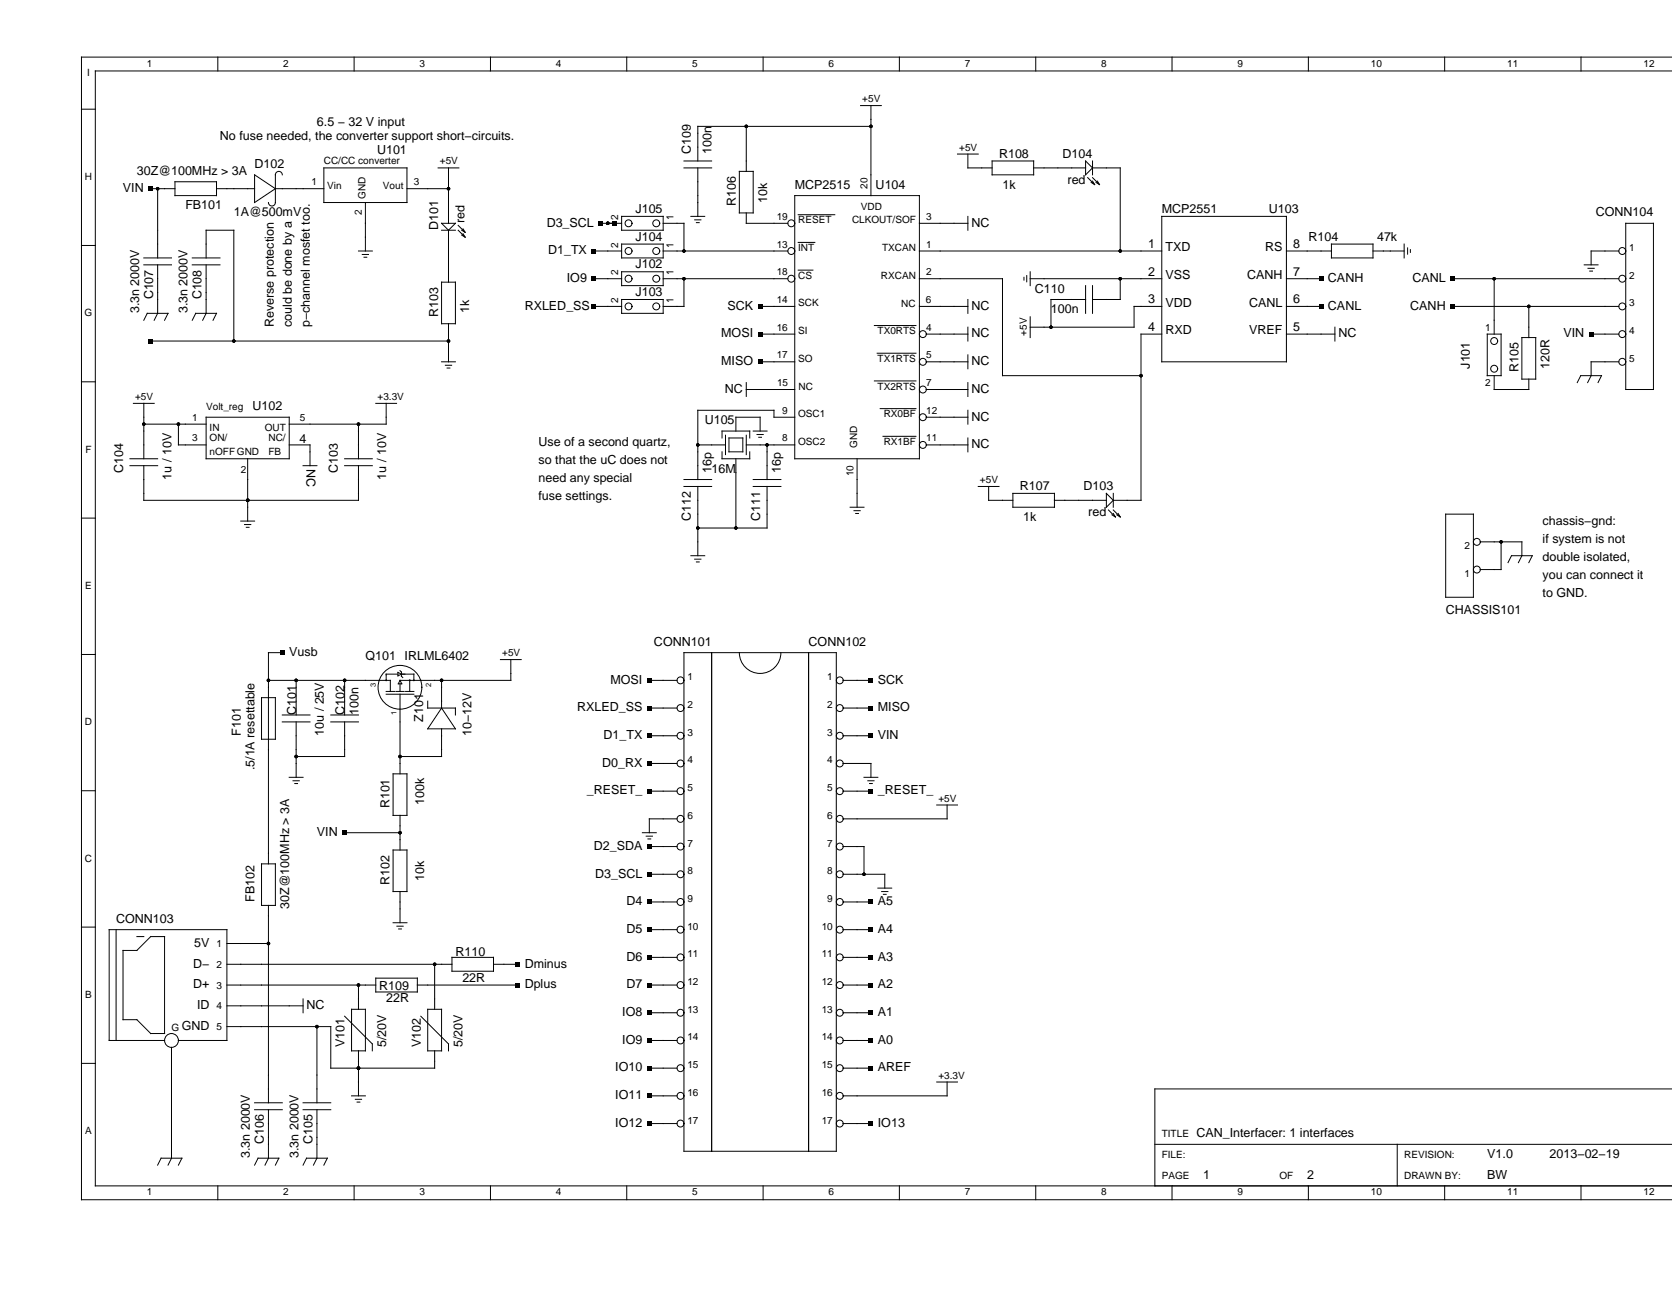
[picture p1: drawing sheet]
<svg xmlns="http://www.w3.org/2000/svg" width="279mm" height="216mm" viewBox="0 0 279 216" stroke-linecap="round" stroke-linejoin="round" font-family="sans-serif">
<g fill="none" stroke="#000" stroke-width=".17">
<path d="M13.6 18.2h2.3M36.4 9.5v2.4M59.2 9.5v2.4M82 9.5v2.4M104.7 9.5v2.4M127.5 9.5v2.4M143.8 17.6h3.5M145.5 17.6v15.1M150.3 9.5v2.4M173.1 9.5v2.4M195.9 9.5v2.4M218.6 9.5v2.4"/>
<path d="M241.4 9.5v2.4M264.2 9.5v2.4M279.4 9.5h-265.8v191h265.8M279.4 11.9h-263.5v186.3h263.5M25.2 31.5h4M26.3 31.5v11.6M29.2 30.4h7v2.3h-7zM36.2 31.5h6.3M42.5 29.2l3.5 2.3-3.5 2.3zM46 31.5h8.1M47.2 29.2a.58 .58 0 0 0-.6-.6 .58 .58 0 0 0-.6 .6v4.6a.58 .58 0 0 1-.6 .6 .58 .58 0 0 1-.5-.6M54.1 28.1h13.9v5.7h-13.9z"/>
<path d="M61.1 33.8v8.1M68 31.5h6.9M73.2 28.1h3.5M73.8 38.5h2.3M73.8 37.3h2.3l-1.2 1.2zM74.9 28.1v9.2M74.9 38.5v8.7M76.6 37.7l1.1 1.1M76.6 38.5l1.1 1.1M77.1 38.5l.6 .3M77.1 39.3l.6 .3M77.4 38.2l.3 .6"/>
<path d="M77.4 39.1l.3 .5M100.4 37.3h3.5M103.9 36.2h6.9v2.3h-6.9zM110.8 37.3h3.5v4.6M114.3 28.1h4.6M114.3 26.9h4.6M115.4 36.2h2.4M116.1 36.7h1M116.4 37.2h.4M116.6 28.1v8.1M123.5 28.6h2.4v7h-2.4zM124.7 35.6v1.7h6.9"/>
<path d="M124.7 21.1v7.5M132.8 32.7h20.8v44h-20.8zM133.4 35.9h6.1M145.5 21.1h-28.9v5.8M153.6 37.3h8.1M160 25.7h3.5M161.7 25.7v2.4h4.1M161.7 36.2v2.3M165.8 26.9h6.9v2.3h-6.9zM172.7 28.1h8.7M181.4 26.9l1.2 1.2-1.2 1.1zM181.8 29.7l1.1 1.1"/>
<path d="M182.3 30.5l.6 .3M182.6 28.1h4.6v13.8M182.6 26.9v2.3M182.6 30.3l.3 .5M182.6 29.7l1.1 1.1M183.1 30.5l.6 .3M183.4 30.3l.3 .5M194.1 36.2h20.9v24.3h-20.9zM271.7 37.3h4.6v27.8h-4.6zM13.6 41h2.3M24 53.5l.6-1.1h3.5l-.6 1.1M24 44.3h4.7"/>
<path d="M24 43.1h4.7M25.2 57h49.7M26.3 44.3v8.1l-.5 1.1M32.1 53.5l.6-1.1h3.5l-.6 1.1M32.1 44.3h4.7M32.1 43.1h4.7M34.4 43.1v-4.6h4.7v18.5M34.4 44.3v8.1l-.5 1.1M59.9 41.9h2.3M60.5 42.5h1.1M60.8 43h.5M73.8 47.2h2.3v6.9h-2.3z"/>
<path d="M74.9 54.1v6.4M99.2 41.9h4.7M99.2 46.6h4.7M99.2 51.2h4.7M103.9 50h6.9v2.4h-6.9zM103.9 40.8h6.9v2.3h-6.9zM103.9 45.4h6.9v2.3h-6.9zM110.8 41.9h20.8M110.8 46.6h20.8M114.3 46.6v4.6h-3.5M127 51.2h5.8M127 55.8h5.8"/>
<path d="M133.4 45.1h2.4M133.4 40.5h2.8M146.1 54.4h7M146.6 59h6.5M153.6 41.9h40.5M153.6 46.6h13.9v16.2h23.2M153.6 51.2h8.1M154.8 55.8h6.9M161.7 50v2.4M161.7 54.7v2.3M161.7 59.3v2.3M171.1 46.3v.5"/>
<path d="M171.6 46.1v1M172.2 46.6h21.9M172.2 45.4v2.3M172.2 52.9v3.5M181.4 50h-5.8v4.7M181.4 47.7v4.7M182.6 47.7v4.7M187.2 46.6v3.4h-4.6M194.1 55.8h-3.4v27.8h-4.7M194.1 51.2h-4.6v3.5h-17.3M215 41.9h7.5M215 46.6h5.8"/>
<path d="M215 51.2h5.8M215 55.8h8.1M222.5 40.8h6.9v2.3h-6.9zM223.1 54.7v2.3M229.4 41.9h5.2M234.6 40.8v2.3M235.2 41.4v1.1M235.7 41.7v.5M242.7 46.6h27.8M242.7 51.2h27.8M248.5 55.8h2.3v7h-2.3zM249.7 46.6v9.2"/>
<path d="M254.3 56.4h2.3v7h-2.3zM255.5 51.2v5.2M264.7 44.3h2.3M265.4 44.8h1M265.7 45.3h.4M265.9 55.8h4.6M270.5 41.9h-4.6v2.4M13.6 63.8h2.3M21.7 76.7h4.6M21.7 77.8h4.6M22.3 67.4h3.5M24 77.8v5.8h35.9v-5.8"/>
<path d="M24 70.9h10.4M24 67.4v9.3M29.8 70.9v3.4h4.6M34.4 69.7h13.9v7h-13.9zM41.4 76.7v10.4M48.3 74.3h3.5v3.5M50.6 77.8h2.4M57.6 76.7h4.6M57.6 77.8h4.6M59.9 70.9v5.8M62.8 67.4h3.5M64.5 67.4v3.5h-16.2"/>
<path d="M73.8 60.5h2.3M74.4 61h1.1M74.7 61.5h.5M116.6 74.3h4.6M120.7 75.5v1.2h4.6v-1.2M120.7 73.2v-1.2h4.6v1.2M121.2 72.7v3.3M121.8 73.2h2.3v2.3h-2.3zM123 72v-2.3h4v2.3M123 76.7v11.5M124.7 74.3h8.1M124.7 65.1h8.1"/>
<path d="M124.7 63.9v2.3M124.7 72.7v3.3M125.9 72h2.3M126.5 72.6h1M126.8 73.1h.5M127 60.5h5.8M128.2 74.3v5.8M132.8 69.7h-3.5v-1.1h-12.7v11.5M143.2 76.7v8.1M146.1 63.7h7M147.1 68.3h6M147.5 72.9h5.6"/>
<path d="M154.8 60.5h6.9M154.8 69.7h6.9M154.8 74.3h6.9M154.8 65.1h6.9M161.7 63.9v2.3M161.7 68.6v2.3M161.7 73.2v2.3M249.7 62.8v2.3h5.8v-1.7M263.6 63.9l.5-1.1h3.5l-.6 1.1M270.5 60.5h-4.6v2.3l-.6 1.1M13.6 86.6h2.3M40.2 87.1h2.3"/>
<path d="M40.9 87.7h1M41.2 88.1h.4M114.3 81.3h4.6M114.3 80.1h4.6M115.4 92.9h2.4M116.1 93.4h1M116.4 93.9h.4M116.6 81.3v11.6M125.9 81.3h4.6M125.9 80.1h4.6M128.2 81.3v6.9h-11.6M142.1 84.8h2.3"/>
<path d="M142.7 85.3h1M143 85.8h.5M163.5 81.3h3.4M165.2 81.3v2.3h4.1M169.3 82.4h6.9v2.4h-6.9zM176.2 83.6h8.7M184.9 82.4l1.1 1.2-1.1 1.2zM185.2 85.2l1.2 1.2M185.8 86l.6 .4M186 82.4v2.4M186 85.8l.4 .6M186 85.2l1.2 1.2"/>
<path d="M186.6 86l.6 .4M186.8 85.8l.4 .6M241.6 85.9h4.6v13.9h-4.6zM247.4 90.5h6.9v2.4l-.6 1.1M250.8 90.5v4.7h-3.4M252 94l.6-1.1h3.4l-.5 1.1M13.6 109.4h2.3M43.7 116.6h2.3v6.9h-2.3zM44.9 113.7h20.3v1.8M47.2 119.5h4.6M47.2 109.1h-2.3v35.3M49.5 113.7v5.8"/>
<path d="M55.3 119.5h4.6M57.6 113.7v5.8M64.5 116h4.7M64.5 115.5h1.4M66.2 115.5h1.3M66.5 112.7h-2v1M66.5 112.4l.6 .3-.6 .2zM66.8 114.3v1.2M66.8 116v13.3M66.8 113.7l.3 .6h-.5zM66.8 112.1l.3 .2v.7l.2 .2M67.1 112.7h2.1v1"/>
<path d="M67.8 115.5h1.4M68.5 113.7v1.8M71.5 117.2v1.1h4.6v1.2M73.8 113.7v4.6M73.8 118.3l2.3 3.5h-4.6zM83.6 110.2h3.5M85.4 110.2v3.5h-18.6M108.5 113.7h4.6M108.5 118.3h4.6M114.3 109.1h25.4v83.3h-25.4zM118.9 109.1v83.3M123.5 109.1a3.5 3.5 0 0 0 3.5 3.4 3.5 3.5 0 0 0 3.5-3.4"/>
<path d="M135.1 109.1v83.3M140.9 113.7h4.6M140.9 118.3h4.6M13.6 132.1h2.3M47.2 120.6h4.6M48.3 129.9h2.3M49 130.5h1M49.3 130.9h.4M49.5 120.6v9.3M55.3 120.6h4.6M57.6 120.6v5.8h-8.1M57.6 139.2h9.2"/>
<path d="M65.7 129.3h2.3v7h-2.3zM66.8 136.3v5.7M73.8 121.8v4.6h-7M107.3 139.2h2.4M108 139.7h1M108.5 122.9h4.6M108.5 127.6h4.6M108.5 132.2h4.6M113.1 136.8h-4.6v2.4M140.9 122.9h4.6M140.9 127.6h4.6v2.3M140.9 132.2h4.6"/>
<path d="M144.4 129.9h2.3M145 130.5h1.1M145.3 130.9h.5M156.5 134.5h3.5M158.3 134.5v2.3h-17.4M13.6 154.9h2.3M19.4 155.4v18.5M20.6 158.8h2.3l2.3-2.3h2.3v16.2h-2.3l-2.3-2.3h-2.3zM22.9 156.5h1.1M37.9 157.7h7M43.7 144.4h2.3v6.9h-2.3zM44.9 151.3v33"/>
<path d="M65.7 142h2.3v7h-2.3zM65.7 154.2h2.3M66.3 154.8h1.1M66.6 155.2h.5M66.8 149v5.2M75.5 160h7v2.3h-7zM108.3 140.2h.4M108.5 155.4h4.6M108.5 141.5h4.6M108.5 146.1h4.6M108.5 150.7h4.6M108.5 160h4.6"/>
<path d="M140.9 155.4h4.6M140.9 141.5h3.5v4.6M140.9 146.1h6.9v2.3M140.9 150.7h4.6M140.9 160h4.6M146.7 148.4h2.3M147.3 149h1.1M147.6 149.4h.5M13.6 177.7h2.3M27.5 173.9h-9.3v-18.5h19.7v18.5h-8.1M28.7 175v18.5l-.6 1.2M37.9 161.1h37.6"/>
<path d="M37.9 168.1h12.7M37.9 164.6h24.9M37.9 171.6h17.4v6.9h17.3v-2.9M50.6 166.9v2.3M53 171.6v12.7M57.6 169.8l4.6 4.6v1.2M58.7 168.7h2.4v6.9h-2.4zM59.9 164.6v4.1M59.9 175.6v7.5M62.8 163.5h6.9v2.3h-6.9zM69.7 164.6h16.8M70.3 169.8l4.6 4.6v1.2"/>
<path d="M71.5 168.7h2.3v6.9h-2.3zM72.6 161.1v7.6M82.5 161.1h4M108.5 164.6h4.6M108.5 173.9h4.6M108.5 178.5h4.6M108.5 169.2h4.6M140.9 164.6h4.6M140.9 173.9h4.6M140.9 178.5h4.6M140.9 169.2h4.6M26.3 194.7l.6-1.2h3.5l-.6 1.2"/>
<path d="M36.4 198.2v2.3M42.5 194.7l.6-1.2h3.5l-.6 1.2M42.5 185.4h4.7M42.5 184.3h4.7M44.9 185.4v8.1l-.6 1.2M50.6 194.7l.6-1.2h3.5l-.6 1.2M50.6 185.4h4.7M50.6 184.3h4.7M53 185.4v8.1l-.6 1.2M58.7 183.1h2.4M59.2 198.2v2.3M59.4 183.7h1"/>
<path d="M59.7 184.2h.4M82 198.2v2.3M104.7 198.2v2.3M108.5 183.1h4.6M108.5 187.8h4.6M127.5 198.2v2.3M140.9 187.8h4.6M150.3 198.2v2.3M156.5 180.8h3.5M158.3 180.8v2.3h-17.4M173.1 198.2v2.3M193 191.2h86.4"/>
<path d="M195.9 198.2v2.3M218.6 198.2v2.3M233.5 191.2v7M241.4 198.2v2.3M264.2 198.2v2.3M279.4 182h-86.4v16.2"/>
<circle cx="105" cy="37.3" r=".58"/>
<circle cx="109.7" cy="37.3" r=".58"/>
<circle cx="132.2" cy="37.3" r=".58"/>
<circle cx="105" cy="51.2" r=".58"/>
<circle cx="105" cy="46.6" r=".58"/>
<circle cx="105" cy="41.9" r=".58"/>
<circle cx="109.7" cy="51.2" r=".58"/>
<circle cx="109.7" cy="46.6" r=".58"/>
<circle cx="109.7" cy="41.9" r=".58"/>
<circle cx="132.2" cy="46.6" r=".58"/>
<circle cx="132.2" cy="41.9" r=".58"/>
<circle cx="154.2" cy="55.8" r=".58"/>
<circle cx="249.7" cy="57" r=".58"/>
<circle cx="271.1" cy="55.8" r=".58"/>
<circle cx="271.1" cy="51.2" r=".58"/>
<circle cx="271.1" cy="46.6" r=".58"/>
<circle cx="271.1" cy="41.9" r=".58"/>
<circle cx="154.2" cy="74.3" r=".58"/>
<circle cx="154.2" cy="60.5" r=".58"/>
<circle cx="154.2" cy="65.1" r=".58"/>
<circle cx="154.2" cy="69.7" r=".58"/>
<circle cx="249.7" cy="61.6" r=".58"/>
<circle cx="271.1" cy="60.5" r=".58"/>
<circle cx="246.8" cy="90.5" r=".58"/>
<circle cx="246.8" cy="95.2" r=".58"/>
<circle cx="64.5" cy="113.7" r=".06"/>
<circle cx="66.8" cy="114.8" r="3.7"/>
<circle cx="68.5" cy="113.7" r=".06"/>
<circle cx="69.2" cy="113.7" r=".06"/>
<circle cx="113.7" cy="118.3" r=".58"/>
<circle cx="113.7" cy="113.7" r=".58"/>
<circle cx="140.3" cy="118.3" r=".58"/>
<circle cx="140.3" cy="113.7" r=".58"/>
<circle cx="113.7" cy="136.8" r=".58"/>
<circle cx="113.7" cy="132.2" r=".58"/>
<circle cx="113.7" cy="122.9" r=".58"/>
<circle cx="113.7" cy="127.6" r=".58"/>
<circle cx="140.3" cy="136.8" r=".58"/>
<circle cx="140.3" cy="132.2" r=".58"/>
<circle cx="140.3" cy="122.9" r=".58"/>
<circle cx="140.3" cy="127.6" r=".58"/>
<circle cx="113.7" cy="141.5" r=".58"/>
<circle cx="113.7" cy="146.1" r=".58"/>
<circle cx="113.7" cy="150.7" r=".58"/>
<circle cx="113.7" cy="160" r=".58"/>
<circle cx="113.7" cy="155.4" r=".58"/>
<circle cx="140.3" cy="141.5" r=".58"/>
<circle cx="140.3" cy="146.1" r=".58"/>
<circle cx="140.3" cy="150.7" r=".58"/>
<circle cx="140.3" cy="160" r=".58"/>
<circle cx="140.3" cy="155.4" r=".58"/>
<circle cx="28.7" cy="173.9" r="1.16"/>
<circle cx="113.7" cy="178.5" r=".58"/>
<circle cx="113.7" cy="164.6" r=".58"/>
<circle cx="113.7" cy="169.2" r=".58"/>
<circle cx="113.7" cy="173.9" r=".58"/>
<circle cx="140.3" cy="178.5" r=".58"/>
<circle cx="140.3" cy="164.6" r=".58"/>
<circle cx="140.3" cy="169.2" r=".58"/>
<circle cx="140.3" cy="173.9" r=".58"/>
<circle cx="113.7" cy="187.8" r=".58"/>
<circle cx="113.7" cy="183.1" r=".58"/>
<circle cx="140.3" cy="187.8" r=".58"/>
<circle cx="140.3" cy="183.1" r=".58"/>
</g>
<g fill="#000">
<path d="M24.8 31.2h.7v.7h-.7zM100.1 37h.7v.7h-.7zM102.4 37h.7v.7h-.7zM24.8 56.6h.7v.7h-.7zM98.9 46.2h.7v.7h-.7zM98.9 50.9h.7v.6h-.7zM98.9 41.6h.7v.7h-.7zM126.7 50.9h.7v.6h-.7zM126.7 55.5h.7v.7h-.7zM220.4 46.2h.7v.7h-.7zM220.4 50.9h.7v.6h-.7zM242.4 50.9h.7v.6h-.7z"/>
<path d="M242.4 46.2h.7v.7h-.7zM265.5 55.5h.7v.7h-.7zM126.7 60.1h.7v.7h-.7zM46.8 108.7h.7v.7h-.7zM108.2 118h.7v.7h-.7zM108.2 113.3h.7v.7h-.7zM145.2 113.3h.7v.7h-.7zM145.2 118h.7v.7h-.7zM57.2 138.8h.7v.7h-.7zM108.2 131.9h.7v.7h-.7zM108.2 127.2h.7v.7h-.7zM108.2 122.6h.7v.7h-.7z"/>
<path d="M145.2 122.6h.7v.7h-.7zM145.2 131.9h.7v.7h-.7zM108.2 141.1h.7v.7h-.7zM108.2 145.7h.7v.7h-.7zM108.2 150.4h.7v.7h-.7zM108.2 155h.7v.7h-.7zM108.2 159.6h.7v.7h-.7zM145.2 150.4h.7v.7h-.7zM145.2 155h.7v.7h-.7zM145.2 159.6h.7v.7h-.7zM86.2 160.8h.7v.7h-.7zM86.2 164.3h.7v.7h-.7z"/>
<path d="M108.2 173.5h.7v.7h-.7zM108.2 168.9h.7v.7h-.7zM108.2 164.3h.7v.7h-.7zM108.2 178.1h.7v.7h-.7zM145.2 164.3h.7v.7h-.7zM145.2 168.9h.7v.7h-.7zM145.2 173.5h.7v.7h-.7zM145.2 178.1h.7v.7h-.7zM108.2 187.4h.7v.7h-.7zM108.2 182.8h.7v.7h-.7zM145.2 187.4h.7v.7h-.7z"/>
<circle cx="26.3" cy="31.5" r=".29"/>
<circle cx="74.9" cy="31.5" r=".29"/>
<circle cx="101.6" cy="37.3" r=".29"/>
<circle cx="124.7" cy="21.1" r=".29"/>
<circle cx="145.5" cy="21.1" r=".29"/>
<circle cx="39.1" cy="57" r=".29"/>
<circle cx="74.9" cy="57" r=".29"/>
<circle cx="114.3" cy="46.6" r=".29"/>
<circle cx="114.3" cy="41.9" r=".29"/>
<circle cx="175.6" cy="54.7" r=".29"/>
<circle cx="187.2" cy="46.6" r=".29"/>
<circle cx="187.2" cy="41.9" r=".29"/>
<circle cx="249.7" cy="46.6" r=".29"/>
<circle cx="255.5" cy="51.2" r=".29"/>
<circle cx="24" cy="70.9" r=".29"/>
<circle cx="29.8" cy="70.9" r=".29"/>
<circle cx="59.9" cy="70.9" r=".29"/>
<circle cx="116.6" cy="74.3" r=".29"/>
<circle cx="128.2" cy="74.3" r=".29"/>
<circle cx="190.7" cy="62.8" r=".29"/>
<circle cx="41.4" cy="83.6" r=".29"/>
<circle cx="116.6" cy="88.2" r=".29"/>
<circle cx="123" cy="88.2" r=".29"/>
<circle cx="250.8" cy="90.5" r=".29"/>
<circle cx="44.9" cy="113.7" r=".29"/>
<circle cx="49.5" cy="113.7" r=".29"/>
<circle cx="57.6" cy="113.7" r=".29"/>
<circle cx="64.5" cy="113.7" r=".06"/>
<circle cx="68.5" cy="113.7" r=".06"/>
<circle cx="69.2" cy="113.7" r=".06"/>
<circle cx="73.8" cy="113.7" r=".29"/>
<circle cx="49.5" cy="126.4" r=".29"/>
<circle cx="66.8" cy="139.2" r=".29"/>
<circle cx="66.8" cy="126.4" r=".29"/>
<circle cx="44.9" cy="157.7" r=".29"/>
<circle cx="144.4" cy="146.1" r=".29"/>
<circle cx="53" cy="171.6" r=".29"/>
<circle cx="59.9" cy="178.5" r=".29"/>
<circle cx="59.9" cy="164.6" r=".29"/>
<circle cx="72.6" cy="161.1" r=".29"/>
</g>
<g font-size="2.1">
<text x="36.8" y="23.4">No fuse needed, the converter support short−circuits.</text>
<text x="53" y="21.1">6.5 − 32 V input</text>
<text x="22.9" y="29.2">30Z@100MHz &gt; 3A</text>
<text x="42.5" y="28.1">D102</text>
<text x="63" y="25.7">U101</text>
<text x="115.4" y="25.7" transform="rotate(-90 115.4 25.7)">C109</text>
<text x="118.9" y="25.7" transform="rotate(-90 118.9 25.7)">100n</text>
<text x="166.9" y="26.3">R108</text>
<text x="177.6" y="26.3">D104</text>
<text x="20.5" y="32.1">VIN</text>
<text x="31" y="35">FB101</text>
<text x="106.2" y="35.6">J105</text>
<text x="123" y="34.4" transform="rotate(-90 123 34.4)">R106</text>
<text x="128.2" y="33.8" transform="rotate(-90 128.2 33.8)">10k</text>
<text x="132.8" y="31.5">MCP2515</text>
<text x="146.3" y="31.5">U104</text>
<text x="167.5" y="31.5">1k</text>
<text x="178.4" y="30.8">red</text>
<text x="194.1" y="35.6">MCP2551</text>
<text x="212" y="35.6">U103</text>
<text x="39.1" y="36.2">1A@500mV</text>
<text x="73.2" y="38.5" transform="rotate(-90 73.2 38.5)">D101</text>
<text x="77.6" y="37.3" transform="rotate(-90 77.6 37.3)">red</text>
<text x="91.4" y="37.9">D3_SCL</text>
<text x="106.2" y="40.2">J104</text>
<text x="162.3" y="37.9">NC</text>
<text x="191.9" y="41.4">1</text>
<text x="216.1" y="41.4">8</text>
<text x="218.7" y="40.2">R104</text>
<text x="230.1" y="40.2">47k</text>
<text x="266.7" y="36.2">CONN104</text>
<text x="91.6" y="42.5">D1_TX</text>
<text x="94.7" y="47.1">IO9</text>
<text x="106.2" y="44.8">J102</text>
<text x="191.9" y="46.1">2</text>
<text x="194.8" y="42">TXD</text>
<text x="194.8" y="46.6">VSS</text>
<text x="208.4" y="46.6">CANH</text>
<text x="211.4" y="42">RS</text>
<text x="216.1" y="46.1">7</text>
<text x="221.9" y="47.1">CANH</text>
<text x="236" y="47.1">CANL</text>
<text x="23.2" y="52.4" transform="rotate(-90 23.2 52.4)">3.3n 2000V</text>
<text x="25.6" y="50" transform="rotate(-90 25.6 50)">C107</text>
<text x="31.3" y="52.4" transform="rotate(-90 31.3 52.4)">3.3n 2000V</text>
<text x="33.7" y="50" transform="rotate(-90 33.7 50)">C108</text>
<text x="73.2" y="52.9" transform="rotate(-90 73.2 52.9)">R103</text>
<text x="78.4" y="52.4" transform="rotate(-90 78.4 52.4)">1k</text>
<text x="87.7" y="51.8">RXLED_SS</text>
<text x="106.2" y="49.5">J103</text>
<text x="121.6" y="51.8">SCK</text>
<text x="162.3" y="51.8">NC</text>
<text x="172.9" y="48.9">C110</text>
<text x="175.6" y="52.4">100n</text>
<text x="191.9" y="50.7">3</text>
<text x="194.8" y="51.3">VDD</text>
<text x="208.8" y="51.3">CANL</text>
<text x="216.1" y="50.7">6</text>
<text x="221.9" y="51.8">CANL</text>
<text x="235.7" y="51.8">CANH</text>
<text x="45.8" y="54.7" transform="rotate(-90 45.8 54.7)">Reverse protection</text>
<text x="48.8" y="54.7" transform="rotate(-90 48.8 54.7)">could be done by a</text>
<text x="51.8" y="54.7" transform="rotate(-90 51.8 54.7)">p−channel mosfet too.</text>
<text x="120.5" y="56.4">MOSI</text>
<text x="162.3" y="56.4">NC</text>
<text x="191.9" y="55.3">4</text>
<text x="194.8" y="55.9">RXD</text>
<text x="208.8" y="55.9">VREF</text>
<text x="216.1" y="55.3">5</text>
<text x="223.6" y="56.4">NC</text>
<text x="261.2" y="56.4">VIN</text>
<text x="120.5" y="61">MISO</text>
<text x="121.1" y="65.6">NC</text>
<text x="162.3" y="65.6">NC</text>
<text x="162.3" y="61">NC</text>
<text x="245.6" y="61.6" transform="rotate(-90 245.6 61.6)">J101</text>
<text x="253.7" y="62.2" transform="rotate(-90 253.7 62.2)">R105</text>
<text x="258.9" y="61.6" transform="rotate(-90 258.9 61.6)">120R</text>
<text x="42.2" y="68.6">U102</text>
<text x="117.8" y="70.9">U105</text>
<text x="162.3" y="70.3">NC</text>
<text x="50.1" y="74.1">4</text>
<text x="90" y="74.6">Use of a second quartz,</text>
<text x="90" y="77.6">so that the uC does not</text>
<text x="162.3" y="74.9">NC</text>
<text x="20.6" y="79" transform="rotate(-90 20.6 79)">C104</text>
<text x="28.7" y="80.1" transform="rotate(-90 28.7 80.1)">1u / 10V</text>
<text x="51.2" y="78.4" transform="rotate(90 51.2 78.4)">NC</text>
<text x="56.4" y="79" transform="rotate(-90 56.4 79)">C103</text>
<text x="64.5" y="80.1" transform="rotate(-90 64.5 80.1)">1u / 10V</text>
<text x="90" y="80.6">need any special</text>
<text x="90" y="83.6">fuse settings.</text>
<text x="118.9" y="79" transform="rotate(-90 118.9 79)">16p</text>
<text x="118.9" y="79">16M</text>
<text x="130.5" y="79" transform="rotate(-90 130.5 79)">16p</text>
<text x="170.4" y="81.9">R107</text>
<text x="181" y="81.9">D103</text>
<text x="115.4" y="87.1" transform="rotate(-90 115.4 87.1)">C112</text>
<text x="127" y="87.1" transform="rotate(-90 127 87.1)">C111</text>
<text x="171" y="87.1">1k</text>
<text x="181.9" y="86.3">red</text>
<text x="257.8" y="87.8">chassis−gnd:</text>
<text x="257.8" y="90.8">if system is not</text>
<text x="257.8" y="93.8">double isolated,</text>
<text x="257.8" y="96.8">you can connect it</text>
<text x="257.8" y="99.8">to GND.</text>
<text x="109.3" y="107.9">CONN101</text>
<text x="135.1" y="107.9">CONN102</text>
<text x="241.6" y="102.5">CHASSIS101</text>
<text x="48.3" y="109.6">Vusb</text>
<text x="61.1" y="110.2">Q101 IRLML6402</text>
<text x="49.5" y="119.5" transform="rotate(-90 49.5 119.5)">C101</text>
<text x="57.6" y="119.5" transform="rotate(-90 57.6 119.5)">C102</text>
<text x="59.9" y="119.5" transform="rotate(-90 59.9 119.5)">100n</text>
<text x="96.4" y="118.9">RXLED_SS</text>
<text x="102" y="114.2">MOSI</text>
<text x="146.7" y="114.2">SCK</text>
<text x="146.7" y="118.9">MISO</text>
<text x="40.2" y="122.9" transform="rotate(-90 40.2 122.9)">F101</text>
<text x="54.1" y="122.9" transform="rotate(-90 54.1 122.9)">10u / 25V</text>
<text x="70.7" y="120.6" transform="rotate(-90 70.7 120.6)">Z101</text>
<text x="78.8" y="122.9" transform="rotate(-90 78.8 122.9)">10−12V</text>
<text x="100.8" y="123.5">D1_TX</text>
<text x="146.7" y="123.5">VIN</text>
<text x="42.5" y="128.7" transform="rotate(-90 42.5 128.7)">.5/1A resettable</text>
<text x="100.6" y="128.1">D0_RX</text>
<text x="65.1" y="135.1" transform="rotate(-90 65.1 135.1)">R101</text>
<text x="70.9" y="134.5" transform="rotate(-90 70.9 134.5)">100k</text>
<text x="98.1" y="132.8">_RESET_</text>
<text x="146.7" y="132.8">_RESET_</text>
<text x="52.9" y="139.7">VIN</text>
<text x="99.2" y="142">D2_SDA</text>
<text x="65.1" y="147.8" transform="rotate(-90 65.1 147.8)">R102</text>
<text x="70.9" y="147.3" transform="rotate(-90 70.9 147.3)">10k</text>
<text x="99.5" y="146.7">D3_SCL</text>
<text x="19.4" y="154.2">CONN103</text>
<text x="42.5" y="150.7" transform="rotate(-90 42.5 150.7)">FB102</text>
<text x="48.3" y="151.9" transform="rotate(-90 48.3 151.9)">30Z@100MHz &gt; 3A</text>
<text x="104.7" y="151.3">D4</text>
<text x="104.7" y="155.9">D5</text>
<text x="146.7" y="151.3">A5</text>
<text x="146.7" y="155.9">A4</text>
<text x="32.3" y="161.7">D−</text>
<text x="32.5" y="158.2">5V</text>
<text x="76.1" y="159.7">R110</text>
<text x="87.7" y="161.7">Dminus</text>
<text x="104.7" y="160.5">D6</text>
<text x="146.7" y="160.5">A3</text>
<text x="32.3" y="165.2">D+</text>
<text x="63.4" y="165.5">R109</text>
<text x="64.5" y="167.5">22R</text>
<text x="77.3" y="164">22R</text>
<text x="87.7" y="165.2">Dplus</text>
<text x="104.7" y="165.2">D7</text>
<text x="146.7" y="165.2">A2</text>
<text x="30.4" y="172.1">GND</text>
<text x="32.9" y="168.6">ID</text>
<text x="51.2" y="168.6">NC</text>
<text x="104" y="169.8">IO8</text>
<text x="146.7" y="169.8">A1</text>
<text x="57.6" y="175" transform="rotate(-90 57.6 175)">V101</text>
<text x="64.5" y="175" transform="rotate(-90 64.5 175)">5/20V</text>
<text x="70.3" y="175" transform="rotate(-90 70.3 175)">V102</text>
<text x="77.3" y="175" transform="rotate(-90 77.3 175)">5/20V</text>
<text x="102.8" y="179.1">IO10</text>
<text x="104" y="174.4">IO9</text>
<text x="146.7" y="174.4">A0</text>
<text x="146.7" y="179">AREF</text>
<text x="102.8" y="183.7">IO11</text>
<text x="44.1" y="191.2" transform="rotate(-90 44.1 191.2)">C106</text>
<text x="52.2" y="191.2" transform="rotate(-90 52.2 191.2)">C105</text>
<text x="102.8" y="188.3">IO12</text>
<text x="146.7" y="188.3">IO13</text>
<text x="199.9" y="190.1">CAN_Interfacer: 1 interfaces</text>
<text x="41.8" y="193.5" transform="rotate(-90 41.8 193.5)">3.3n 2000V</text>
<text x="49.9" y="193.5" transform="rotate(-90 49.9 193.5)">3.3n 2000V</text>
<text x="201.1" y="197">1</text>
<text x="218.4" y="197">2</text>
<text x="248.5" y="197">BW</text>
<text x="248.5" y="193.5">V1.0</text>
<text x="258.9" y="193.5">2013−02−19</text>
</g>
<g font-size="1.7">
<text x="24.5" y="11.1">1</text>
<text x="47.3" y="11.1">2</text>
<text x="70.1" y="11.1">3</text>
<text x="92.9" y="11.1">4</text>
<text x="115.7" y="11.1">5</text>
<text x="138.4" y="11.1">6</text>
<text x="161.2" y="11.1">7</text>
<text x="184" y="11.1">8</text>
<text x="206.8" y="11.1">9</text>
<text x="229.1" y="11.1">10</text>
<text x="251.9" y="11.1">11</text>
<text x="274.7" y="11.1">12</text>
<text x="14.5" y="12.7">I</text>
<text x="144.1" y="17.1">+5V</text>
<text x="54.1" y="27.5">CC/CC converter</text>
<text x="73.5" y="27.5">+5V</text>
<text x="160.3" y="25.2">+5V</text>
<text x="14.2" y="30.1">H</text>
<text x="52" y="31">1</text>
<text x="54.7" y="31.5">Vin</text>
<text x="60.5" y="35.9" transform="rotate(-90 60.5 35.9)">2</text>
<text x="61.1" y="33.2" transform="rotate(-90 61.1 33.2)">GND</text>
<text x="64" y="31.5">Vout</text>
<text x="69.2" y="31">3</text>
<text x="143.9" y="35.1">VDD</text>
<text x="145" y="31.6" transform="rotate(-90 145 31.6)">20</text>
<text x="103.3" y="41.4" transform="rotate(-90 103.3 41.4)">2</text>
<text x="103.3" y="36.7" transform="rotate(-90 103.3 36.7)">2</text>
<text x="112.6" y="41.4" transform="rotate(-90 112.6 41.4)">1</text>
<text x="112.6" y="36.7" transform="rotate(-90 112.6 36.7)">1</text>
<text x="129.8" y="41.4">13</text>
<text x="129.8" y="36.7">19</text>
<text x="133.4" y="41.9">INT</text>
<text x="133.4" y="37.3">RESET</text>
<text x="142.4" y="37.3">CLKOUT/SOF</text>
<text x="147.4" y="41.9">TXCAN</text>
<text x="154.8" y="36.7">3</text>
<text x="154.8" y="41.4">1</text>
<text x="272.2" y="41.9">1</text>
<text x="103.3" y="46" transform="rotate(-90 103.3 46)">2</text>
<text x="112.6" y="46" transform="rotate(-90 112.6 46)">1</text>
<text x="129.8" y="46">18</text>
<text x="133.4" y="46.6">CS</text>
<text x="147.2" y="46.6">RXCAN</text>
<text x="154.8" y="46">2</text>
<text x="272.2" y="46.6">2</text>
<text x="14.1" y="52.9">G</text>
<text x="103.3" y="50.6" transform="rotate(-90 103.3 50.6)">2</text>
<text x="112.6" y="50.6" transform="rotate(-90 112.6 50.6)">1</text>
<text x="129.8" y="50.6">14</text>
<text x="133.4" y="51.2">SCK</text>
<text x="150.6" y="51.3">NC</text>
<text x="154.7" y="50.7">6</text>
<text x="272.2" y="51.2">3</text>
<text x="129.8" y="55.3">16</text>
<text x="129.8" y="59.9">17</text>
<text x="133.4" y="55.8">SI</text>
<text x="146.6" y="55.8">TX0RTS</text>
<text x="154.8" y="55.3">4</text>
<text x="154.8" y="59.9">5</text>
<text x="171.6" y="56.1" transform="rotate(-90 171.6 56.1)">+5V</text>
<text x="248.2" y="55.3">1</text>
<text x="272.2" y="55.8">4</text>
<text x="129.8" y="64.6">15</text>
<text x="133.4" y="60.5">SO</text>
<text x="133.4" y="65.1">NC</text>
<text x="146.6" y="60.5">TX1RTS</text>
<text x="146.6" y="65.1">TX2RTS</text>
<text x="154.8" y="64.5">7</text>
<text x="248.2" y="64.5">2</text>
<text x="272.2" y="60.5">5</text>
<text x="22.6" y="66.8">+5V</text>
<text x="32.1" y="70.3">1</text>
<text x="34.4" y="68.6">Volt_reg</text>
<text x="50.1" y="70.3">5</text>
<text x="63.1" y="66.8">+3.3V</text>
<text x="130.7" y="69.1">9</text>
<text x="133.4" y="69.7">OSC1</text>
<text x="147.7" y="69.7">RX0BF</text>
<text x="154.8" y="69.1">12</text>
<text x="14.3" y="75.6">F</text>
<text x="32.1" y="73.8">3</text>
<text x="35" y="73.7">ON/</text>
<text x="35" y="76.1">nOFF GND</text>
<text x="35" y="72">IN</text>
<text x="44.2" y="72">OUT</text>
<text x="44.9" y="73.7">NC/</text>
<text x="44.9" y="76.1">FB</text>
<text x="130.7" y="73.8">8</text>
<text x="133.4" y="74.3">OSC2</text>
<text x="143.2" y="74.9" transform="rotate(-90 143.2 74.9)">GND</text>
<text x="147.7" y="74.3">RX1BF</text>
<text x="154.8" y="73.8">11</text>
<text x="40.2" y="79">2</text>
<text x="142.6" y="79.6" transform="rotate(-90 142.6 79.6)">10</text>
<text x="163.8" y="80.7">+5V</text>
<text x="244.7" y="91.7">2</text>
<text x="14.2" y="98.4">E</text>
<text x="244.7" y="96.4">1</text>
<text x="83.9" y="109.6">+5V</text>
<text x="114.9" y="113.7">1</text>
<text x="138.2" y="113.7">1</text>
<text x="114.9" y="118.3">2</text>
<text x="138.2" y="118.3">2</text>
<text x="14.2" y="121.2">D</text>
<text x="114.9" y="122.9">3</text>
<text x="138.2" y="122.9">3</text>
<text x="114.9" y="127.6">4</text>
<text x="138.2" y="127.6">4</text>
<text x="114.9" y="132.2">5</text>
<text x="114.9" y="136.8">6</text>
<text x="138.2" y="132.2">5</text>
<text x="138.2" y="136.8">6</text>
<text x="156.8" y="133.9">+5V</text>
<text x="14.2" y="144">C</text>
<text x="114.9" y="141.5">7</text>
<text x="138.2" y="141.5">7</text>
<text x="114.9" y="146.1">8</text>
<text x="138.2" y="146.1">8</text>
<text x="114.9" y="150.7">9</text>
<text x="114.9" y="155.4">10</text>
<text x="137.3" y="155.4">10</text>
<text x="138.2" y="150.7">9</text>
<text x="36.2" y="161.7">2</text>
<text x="36.2" y="158.2">1</text>
<text x="114.9" y="160">11</text>
<text x="137.3" y="160">11</text>
<text x="14.2" y="166.7">B</text>
<text x="36.2" y="165.2">3</text>
<text x="114.9" y="164.6">12</text>
<text x="137.3" y="164.6">12</text>
<text x="28.7" y="172.2">G</text>
<text x="36.2" y="168.7">4</text>
<text x="36.2" y="172.1">5</text>
<text x="114.9" y="169.2">13</text>
<text x="114.9" y="173.9">14</text>
<text x="137.3" y="169.2">13</text>
<text x="137.3" y="173.9">14</text>
<text x="114.9" y="178.5">15</text>
<text x="137.3" y="178.5">15</text>
<text x="114.9" y="183.1">16</text>
<text x="137.3" y="183.1">16</text>
<text x="156.8" y="180.2">+3.3V</text>
<text x="14.2" y="189.5">A</text>
<text x="114.9" y="187.8">17</text>
<text x="137.3" y="187.8">17</text>
<text x="194.1" y="190.1">TITLE</text>
<text x="194.1" y="193.5">FILE:</text>
<text x="194.1" y="197">PAGE</text>
<text x="213.8" y="197">OF</text>
<text x="234.6" y="193.5">REVISION:</text>
<text x="234.6" y="197">DRAWN BY:</text>
<text x="24.5" y="199.7">1</text>
<text x="47.3" y="199.7">2</text>
<text x="70.1" y="199.7">3</text>
<text x="92.9" y="199.7">4</text>
<text x="115.7" y="199.7">5</text>
<text x="138.4" y="199.7">6</text>
<text x="161.2" y="199.7">7</text>
<text x="184" y="199.7">8</text>
<text x="206.8" y="199.7">9</text>
<text x="229.1" y="199.7">10</text>
<text x="251.9" y="199.7">11</text>
<text x="274.7" y="199.7">12</text>
</g>
<g font-size="1.3">
<text x="62.8" y="114.8" transform="rotate(-90 62.8 114.8)">3</text>
<text x="66.3" y="119.5" transform="rotate(-90 66.3 119.5)">1</text>
<text x="72.1" y="114.8" transform="rotate(-90 72.1 114.8)">2</text>
</g>
</svg>
